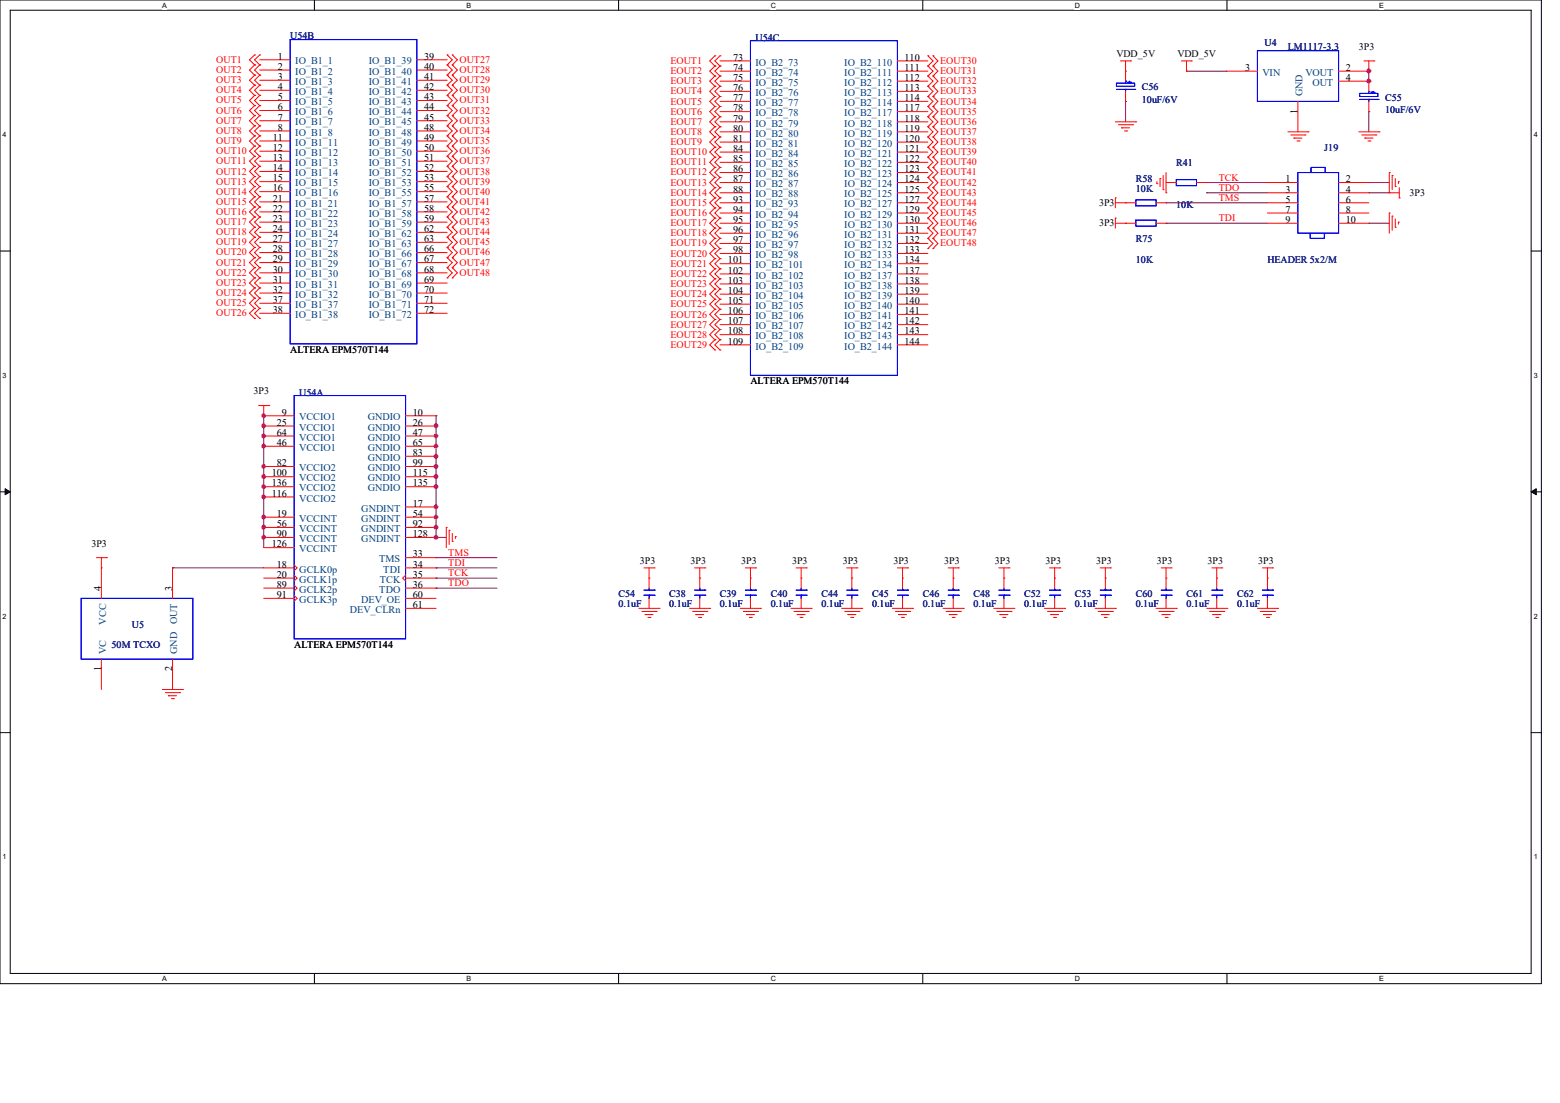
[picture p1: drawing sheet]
<svg xmlns="http://www.w3.org/2000/svg" width="297mm" height="210mm" viewBox="0 0 297 210" stroke-linecap="round" stroke-linejoin="round" font-family="sans-serif">
<path d="M0 0h293.5v187.3h-293.5zM1.9 1.9h289.6v183.4h-289.6z" fill="none" stroke="#000" stroke-width=".19"/>
<g fill="#fff">
<path d="M30.9 .2h.9v1.5h-.9z"/>
<path d="M30.9 185.5h.9v1.6h-.9z"/>
</g>
<path d="M59.9 0v1.9M59.9 185.3v2" fill="none" stroke="#000" stroke-width=".19"/>
<g fill="#fff">
<path d="M88.8 .2h.9v1.5h-.9z"/>
<path d="M88.8 185.5h.9v1.6h-.9z"/>
</g>
<path d="M117.8 0v1.9M117.8 185.3v2" fill="none" stroke="#000" stroke-width=".19"/>
<g fill="#fff">
<path d="M146.7 .2h1v1.5h-1z"/>
<path d="M146.7 185.5h1v1.6h-1z"/>
</g>
<path d="M175.7 0v1.9M175.7 185.3v2" fill="none" stroke="#000" stroke-width=".19"/>
<g fill="#fff">
<path d="M204.6 .2h1v1.5h-1z"/>
<path d="M204.6 185.5h1v1.6h-1z"/>
</g>
<path d="M233.6 0v1.9M233.6 185.3v2" fill="none" stroke="#000" stroke-width=".19"/>
<g fill="#fff">
<path d="M262.6 .2h.8v1.5h-.8z"/>
<path d="M262.6 185.5h.8v1.6h-.8z"/>
<path d="M.5 24.8h.8v1.6h-.8z"/>
<path d="M292 24.8h.8v1.6h-.8z"/>
<path d="M.5 70.7h.8v1.5h-.8z"/>
<path d="M292 70.7h.8v1.5h-.8z"/>
</g>
<path d="M0 47.8h1.9M291.5 47.8h2" fill="none" stroke="#000" stroke-width=".19"/>
<g fill="#fff">
<path d="M.5 116.5h.8v1.6h-.8z"/>
<path d="M292 116.5h.8v1.6h-.8z"/>
</g>
<path d="M0 93.6h1.9M291.5 93.6h2" fill="none" stroke="#000" stroke-width=".19"/>
<path d="M1 93l.9 .6-.9 .6zM291.5 93.6l1-.6v1.2z" fill="#000" stroke="#000" stroke-width=".19"/>
<g fill="#fff">
<path d="M.5 162.4h.8v1.5h-.8z"/>
<path d="M292 162.4h.8v1.5h-.8z"/>
</g>
<path d="M0 139.5h1.9M291.5 139.5h2" fill="none" stroke="#000" stroke-width=".19"/>
<g fill="none" stroke="#800040" stroke-width=".19">
<path d="M214.3 19.3h.1M214.3 19.3v3.9M225.9 13.5h.1M225.9 13.5h7.7M260.6 13.5h.1M260.6 13.5v2M222 38.6h.1M222 38.6h19.3M229.7 34.8h.1M229.7 36.7h.1M229.7 34.8h11.6M229.7 36.7h11.6"/>
<path d="M260.6 21.3h.1M260.6 36.7h.1M260.6 34.8h.1M260.6 21.3v3.8M260.6 34.8h3.9M260.6 36.7h3.9M222 42.5h.1M222 42.5h19.3M260.6 42.5h.1M260.6 42.5h3.9M50.2 79.2h.1M50.2 79.2v25.1"/>
<path d="M83 79.2h.1M83 79.2v23.1M50.2 94.6h.1M50.2 90.8h.1M50.2 83h.1M50.2 92.7h.1M50.2 81.1h.1M50.2 85h.1M50.2 98.5h.1M50.2 88.8h.1M83 88.8h.1M83 86.9h.1"/>
<path d="M83 85h.1M83 81.1h.1M83 96.5h.1M83 83h.1M83 90.8h.1M83 92.7h.1M83 98.5h.1M32.9 108.1h.1M32.9 108.1h17.3M50.2 102.3h.1M50.2 100.4h.1M83 100.4h.1"/>
<path d="M83 102.3h.1M83 106.2h.1M83 108.1h.1M83 110.1h.1M83 112h.1M83 108.1h11.6M83 102.3h2M83 106.2h11.6M83 110.1h11.6M83 112h11.6"/>
</g>
<g fill="#f0f" stroke="#f0f" stroke-width=".19">
<circle cx="260.6" cy="15.4" r=".37"/>
<circle cx="260.6" cy="13.5" r=".38"/>
<circle cx="83" cy="88.8" r=".36"/>
<circle cx="83" cy="86.9" r=".37"/>
<circle cx="83" cy="100.4" r=".37"/>
<circle cx="83" cy="84.9" r=".36"/>
<circle cx="83" cy="81.1" r=".37"/>
<circle cx="83" cy="96.5" r=".37"/>
<circle cx="83" cy="83" r=".36"/>
<circle cx="83" cy="90.7" r=".37"/>
<circle cx="83" cy="92.6" r=".36"/>
<circle cx="83" cy="98.4" r=".36"/>
<circle cx="50.2" cy="102.3" r=".36"/>
<circle cx="50.2" cy="94.6" r=".36"/>
<circle cx="50.2" cy="90.7" r=".37"/>
<circle cx="50.2" cy="100.4" r=".37"/>
<circle cx="50.2" cy="83" r=".36"/>
<circle cx="50.2" cy="92.6" r=".36"/>
<circle cx="50.2" cy="81.1" r=".37"/>
<circle cx="50.2" cy="84.9" r=".36"/>
<circle cx="50.2" cy="98.4" r=".36"/>
<circle cx="50.2" cy="79.1" r=".36"/>
<circle cx="50.2" cy="88.8" r=".36"/>
<circle cx="83" cy="102.3" r=".36"/>
</g>
<g fill="none" stroke="#f00" stroke-width=".19">
<path d="M48.5 12.4h.1M48.5 10.5h.1M48.5 14.3h.1M48.5 16.2h.1M48.5 18.2h.1M48.5 10.5l-1 .9 1 1M48.5 12.4l-1 .9 1 1M48.5 14.3l-1 1 1 .9M48.5 16.2l-1 1 1 1M48.5 18.2l-1 .9 1 1M49.4 12.4h.1M49.4 10.5h.1"/>
<path d="M49.4 14.3h.1M49.4 16.2h.1M49.4 18.2h.1M49.4 10.5l-.9 .9 .9 1M49.4 12.4l-.9 .9 .9 1M49.4 14.3l-.9 1 .9 .9M49.4 16.2l-.9 1 .9 1M49.4 18.2l-.9 .9 .9 1M49.4 11.4h5.8M49.4 13.3h5.8M49.4 15.3h5.8M49.4 17.2h5.8"/>
<path d="M49.4 19.1h5.8M79.4 11.4h5.7M79.4 13.3h5.7M79.4 15.3h5.7M79.4 17.2h5.7M79.4 19.1h5.7M85.1 16.2h.1M85.1 14.3h.1M85.1 18.2h.1M85.1 12.4h.1M85.1 10.5h.1M85.1 14.3l1 1-1 .9"/>
<path d="M85.1 16.2l1 1-1 1M85.1 18.2l1 .9-1 1M85.1 10.5l1 .9-1 1M85.1 12.4l1 .9-1 1M86.1 16.2h.1M86.1 14.3h.1M86.1 18.2h.1M86.1 12.4h.1M86.1 10.5h.1M86.1 14.3l1 1-1 .9M86.1 16.2l1 1-1 1M86.1 18.2l1 .9-1 1"/>
<path d="M86.1 12.4l1 .9-1 1M86.1 10.5l1 .9-1 1M136.1 12.6h.1M136.1 10.6h.1M136.1 14.5h.1M136.1 16.4h.1M136.1 18.4h.1M136.1 10.6l-1 1 1 1M136.1 12.6l-1 .9 1 1M136.1 14.5l-1 1 1 .9M136.1 16.4l-1 1 1 1M136.1 18.4l-1 .9 1 1"/>
<path d="M137.1 12.6h.1M137.1 10.6h.1M137.1 14.5h.1M137.1 16.4h.1M137.1 18.4h.1M137.1 11.6h5.8M137.1 10.6l-1 1 1 1M137.1 12.6l-1 .9 1 1M137.1 14.5l-1 1 1 .9M137.1 16.4l-1 1 1 1M137.1 18.4l-1 .9 1 1M137.1 13.5h5.8"/>
<path d="M137.1 15.5h5.8M137.1 19.3h5.8M137.1 17.4h5.8M170.9 11.6h5.8M170.9 13.5h5.8M170.9 15.5h5.8M170.9 19.3h5.8M170.9 17.4h5.8M176.7 12.6h.1M176.7 10.6h.1M176.7 14.5h.1M176.7 16.4h.1"/>
<path d="M176.7 18.4h.1M176.7 18.4l.9 .9-.9 1M176.7 10.6l.9 1-.9 1M176.7 12.6l.9 .9-.9 1M176.7 14.5l.9 1-.9 .9M176.7 16.4l.9 1-.9 1M177.6 12.6h.1M177.6 10.6h.1M177.6 14.5h.1M177.6 16.4h.1M177.6 18.4h.1M177.6 10.6l1 1-1 1"/>
<path d="M177.6 12.6l1 .9-1 1M177.6 14.5l1 1-1 .9M177.6 16.4l1 1-1 1M177.6 18.4l1 .9-1 1M213.3 11.6h2M214.3 13.5h.1M214.3 11.6v3.9M214.3 17.4v1.9M215.3 11.6h.1M224.9 11.6h1.9M225.9 13.5h.1M225.9 11.6v1.9"/>
<path d="M226.8 11.6h.1M233.6 13.5h5.8M247.1 19.3v5.8M254.8 15.5h5.8v1.9M254.8 13.5h5.8M259.7 11.6h1.9M260.6 13.5h.1M260.6 11.6v1.9M260.6 19.3v2M261.6 11.6h.1M48.5 27.8h.1M48.5 25.9h.1"/>
<path d="M48.5 39.4h.1M48.5 29.8h.1M48.5 31.7h.1M48.5 33.6h.1M48.5 20.1h.1M48.5 37.5h.1M48.5 22h.1M48.5 35.5h.1M48.5 24h.1M48.5 25.9l-1 .9 1 1M48.5 39.4l-1 .9 1 1M48.5 27.8l-1 1 1 1"/>
<path d="M48.5 29.8l-1 .9 1 1M48.5 31.7l-1 .9 1 1M48.5 37.5l-1 .9 1 1M48.5 20.1l-1 .9 1 1M48.5 35.5l-1 1 1 1M48.5 33.6l-1 1 1 .9M48.5 22l-1 1 1 1M48.5 24l-1 .9 1 1M49.4 27.8h.1M49.4 25.9h.1M49.4 39.4h.1M49.4 29.8h.1"/>
<path d="M49.4 31.7h.1M49.4 33.6h.1M49.4 20.1h.1M49.4 37.5h.1M49.4 22h.1M49.4 35.5h.1M49.4 24h.1M49.4 26.8h5.8M49.4 24.9h5.8M49.4 25.9l-.9 .9 .9 1M49.4 39.4l-.9 .9 .9 1M49.4 27.8l-.9 1 .9 1"/>
<path d="M49.4 29.8l-.9 .9 .9 1M49.4 31.7l-.9 .9 .9 1M49.4 37.5l-.9 .9 .9 1M49.4 20.1l-.9 .9 .9 1M49.4 35.5l-.9 1 .9 1M49.4 33.6l-.9 1 .9 .9M49.4 22l-.9 1 .9 1M49.4 24l-.9 .9 .9 1M49.4 28.8h5.8M49.4 30.7h5.8M49.4 32.6h5.8M49.4 34.6h5.8"/>
<path d="M49.4 36.5h5.8M49.4 38.4h5.8M49.4 21h5.8M49.4 23h5.8M79.4 26.8h5.7M79.4 24.9h5.7M79.4 28.8h5.7M79.4 30.7h5.7M79.4 32.6h5.7M79.4 34.6h5.7M79.4 36.5h5.7M79.4 38.4h5.7"/>
<path d="M79.4 21h5.7M79.4 23h5.7M85.1 20.1h.1M85.1 22h.1M85.1 24h.1M85.1 25.9h.1M85.1 27.8h.1M85.1 29.8h.1M85.1 31.7h.1M85.1 33.6h.1M85.1 35.5h.1M85.1 37.5h.1"/>
<path d="M85.1 39.4h.1M85.1 20.1l1 .9-1 1M85.1 22l1 1-1 1M85.1 24l1 .9-1 1M85.1 25.9l1 .9-1 1M85.1 27.8l1 1-1 1M85.1 29.8l1 .9-1 1M85.1 31.7l1 .9-1 1M85.1 33.6l1 1-1 .9M85.1 35.5l1 1-1 1M85.1 37.5l1 .9-1 1M85.1 39.4l1 .9-1 1"/>
<path d="M86.1 20.1h.1M86.1 22h.1M86.1 24h.1M86.1 25.9h.1M86.1 27.8h.1M86.1 29.8h.1M86.1 31.7h.1M86.1 33.6h.1M86.1 35.5h.1M86.1 37.5h.1M86.1 39.4h.1M86.1 20.1l1 .9-1 1"/>
<path d="M86.1 22l1 1-1 1M86.1 24l1 .9-1 1M86.1 25.9l1 .9-1 1M86.1 27.8l1 1-1 1M86.1 29.8l1 .9-1 1M86.1 31.7l1 .9-1 1M86.1 33.6l1 1-1 .9M86.1 35.5l1 1-1 1M86.1 37.5l1 .9-1 1M86.1 39.4l1 .9-1 1M136.1 20.3h.1M136.1 22.2h.1"/>
<path d="M136.1 24.1h.1M136.1 26.1h.1M136.1 28h.1M136.1 29.9h.1M136.1 31.9h.1M136.1 33.8h.1M136.1 35.7h.1M136.1 37.7h.1M136.1 39.6h.1M136.1 20.3l-1 1 1 .9M136.1 22.2l-1 1 1 .9M136.1 24.1l-1 1 1 1"/>
<path d="M136.1 26.1l-1 1 1 .9M136.1 28l-1 1 1 .9M136.1 29.9l-1 1 1 1M136.1 31.9l-1 1 1 .9M136.1 33.8l-1 1 1 .9M136.1 35.7l-1 1 1 1M136.1 37.7l-1 .9 1 1M136.1 39.6l-1 1 1 .9M137.1 20.3h.1M137.1 22.2h.1M137.1 24.1h.1M137.1 26.1h.1"/>
<path d="M137.1 28h.1M137.1 29.9h.1M137.1 31.9h.1M137.1 33.8h.1M137.1 35.7h.1M137.1 37.7h.1M137.1 39.6h.1M137.1 25.1h5.8M137.1 23.2h5.8M137.1 38.6h5.8M137.1 36.7h5.8M137.1 20.3l-1 1 1 .9"/>
<path d="M137.1 22.2l-1 1 1 .9M137.1 24.1l-1 1 1 1M137.1 26.1l-1 1 1 .9M137.1 28l-1 1 1 .9M137.1 29.9l-1 1 1 1M137.1 31.9l-1 1 1 .9M137.1 33.8l-1 1 1 .9M137.1 35.7l-1 1 1 1M137.1 37.7l-1 .9 1 1M137.1 39.6l-1 1 1 .9M137.1 34.8h5.8M137.1 32.9h5.8"/>
<path d="M137.1 30.9h5.8M137.1 29h5.8M137.1 27.1h5.8M137.1 21.3h5.8M170.9 25.1h5.8M170.9 23.2h5.8M170.9 38.6h5.8M170.9 36.7h5.8M170.9 34.8h5.8M170.9 32.9h5.8M170.9 30.9h5.8M170.9 29h5.8"/>
<path d="M170.9 27.1h5.8M170.9 21.3h5.8M176.7 20.3h.1M176.7 22.2h.1M176.7 24.1h.1M176.7 26.1h.1M176.7 28h.1M176.7 29.9h.1M176.7 31.9h.1M176.7 33.8h.1M176.7 35.7h.1M176.7 37.7h.1"/>
<path d="M176.7 39.6h.1M176.7 20.3l.9 1-.9 .9M176.7 22.2l.9 1-.9 .9M176.7 24.1l.9 1-.9 1M176.7 26.1l.9 1-.9 .9M176.7 28l.9 1-.9 .9M176.7 29.9l.9 1-.9 1M176.7 31.9l.9 1-.9 .9M176.7 33.8l.9 1-.9 .9M176.7 35.7l.9 1-.9 1M176.7 37.7l.9 .9-.9 1M176.7 39.6l.9 1-.9 .9"/>
<path d="M177.6 20.3h.1M177.6 22.2h.1M177.6 24.1h.1M177.6 26.1h.1M177.6 28h.1M177.6 29.9h.1M177.6 31.9h.1M177.6 33.8h.1M177.6 35.7h.1M177.6 37.7h.1M177.6 39.6h.1M177.6 22.2l1 1-1 .9"/>
<path d="M177.6 20.3l1 1-1 .9M177.6 24.1l1 1-1 1M177.6 26.1l1 1-1 .9M177.6 28l1 1-1 .9M177.6 29.9l1 1-1 1M177.6 31.9l1 1-1 .9M177.6 33.8l1 1-1 .9M177.6 35.7l1 1-1 1M177.6 37.7l1 .9-1 1M177.6 39.6l1 1-1 .9M212.3 37.7h.1M212.3 23.2h3.9"/>
<path d="M212.3 38.6h3.9M212.3 37.7v1.9M212.9 23.7h2.7M213.5 24.3h.1M213.5 24.3h1.6M214.1 24.9h.4M214.3 38.6h.1M214.5 24.9h.1M215.6 23.7h.1M216.2 23.2h.1M220.1 38.6h1.9M220.3 35h.1"/>
<path d="M220.3 34.6v.4M220.9 34h.1M220.9 34v1.5M221.4 36.1h.1M221.4 33.4v2.7M222 36.7h.1M222 32.9v3.8M222 34.8h1.9M227.8 34.8h1.9M241.3 38.6h5.8M241.3 36.7h5.8M241.3 34.8h5.8"/>
<path d="M245.2 25.1h3.8M245.7 25.7h2.8M246.3 26.3h.1M246.3 26.3h1.6M246.9 26.8h.4M247.3 26.8h.1M248.5 25.7h.1M249 25.1h.1M254.8 38.6h5.8M254.8 36.7h5.8M254.8 34.8h5.8M258.7 25.1h3.9"/>
<path d="M259.2 25.7h2.8M259.8 26.3h.1M259.8 26.3h1.6M260.4 26.8h.4M260.8 26.8h.1M262 25.7h.1M262.6 25.1h.1M264.5 36.7h.1M264.5 32.9h.1M264.5 36.7h1.9M264.5 32.9v3.8M265 33.4h.1"/>
<path d="M265 33.4v2.7M265.6 35.5h.1M265.6 34v1.5M266.2 34.6h.1M266.2 34.6v.4M266.4 37.7h.1M266.4 35.7v2M48.5 41.3h.1M48.5 43.3h.1M48.5 45.2h.1M48.5 47.1h.1M48.5 49.1h.1"/>
<path d="M48.5 51h.1M48.5 52.9h.1M48.5 54.8h.1M48.5 56.8h.1M48.5 58.7h.1M48.5 54.8l-1 1 1 1M48.5 41.3l-1 1 1 1M48.5 43.3l-1 .9 1 1M48.5 45.2l-1 .9 1 1M48.5 47.1l-1 1 1 1M48.5 49.1l-1 .9 1 1M48.5 51l-1 .9 1 1"/>
<path d="M48.5 52.9l-1 1 1 .9M48.5 56.8l-1 .9 1 1M48.5 58.7l-1 .9 1 1M49.4 41.3h.1M49.4 43.3h.1M49.4 45.2h.1M49.4 47.1h.1M49.4 49.1h.1M49.4 51h.1M49.4 52.9h.1M49.4 54.8h.1M49.4 56.8h.1"/>
<path d="M49.4 58.7h.1M49.4 54.8l-.9 1 .9 1M49.4 56.8l-.9 .9 .9 1M49.4 41.3l-.9 1 .9 1M49.4 43.3l-.9 .9 .9 1M49.4 45.2l-.9 .9 .9 1M49.4 47.1l-.9 1 .9 1M49.4 49.1l-.9 .9 .9 1M49.4 51l-.9 .9 .9 1M49.4 52.9l-.9 1 .9 .9M49.4 58.7l-.9 .9 .9 1M49.4 40.3h5.8"/>
<path d="M49.4 42.3h5.8M49.4 44.2h5.8M49.4 46.1h5.8M49.4 48.1h5.8M49.4 50h5.8M49.4 51.9h5.8M49.4 53.9h5.8M49.4 55.8h5.8M49.4 57.7h5.8M49.4 59.6h5.8M79.4 40.3h5.7M79.4 42.3h5.7"/>
<path d="M79.4 44.2h5.7M79.4 46.1h5.7M79.4 48.1h5.7M79.4 50h5.7M79.4 51.9h5.7M79.4 53.9h5.7M79.4 55.8h5.7M79.4 57.7h5.7M79.4 59.6h5.7M85.1 41.3h.1M85.1 43.3h.1M85.1 45.2h.1"/>
<path d="M85.1 47.1h.1M85.1 49.1h.1M85.1 51h.1M85.1 52.9h.1M85.1 41.3l1 1-1 1M85.1 43.3l1 .9-1 1M85.1 45.2l1 .9-1 1M85.1 47.1l1 1-1 1M85.1 49.1l1 .9-1 1M85.1 51l1 .9-1 1M86.1 41.3h.1M86.1 43.3h.1"/>
<path d="M86.1 45.2h.1M86.1 47.1h.1M86.1 49.1h.1M86.1 51h.1M86.1 52.9h.1M86.1 41.3l1 1-1 1M86.1 43.3l1 .9-1 1M86.1 45.2l1 .9-1 1M86.1 47.1l1 1-1 1M86.1 49.1l1 .9-1 1M86.1 51l1 .9-1 1M136.1 41.5h.1"/>
<path d="M136.1 43.4h.1M136.1 45.4h.1M136.1 47.3h.1M136.1 49.2h.1M136.1 51.2h.1M136.1 53.1h.1M136.1 55h.1M136.1 57h.1M136.1 58.9h.1M136.1 41.5l-1 1 1 .9M136.1 43.4l-1 1 1 1M136.1 45.4l-1 1 1 .9"/>
<path d="M136.1 47.3l-1 1 1 .9M136.1 49.2l-1 1 1 1M136.1 51.2l-1 1 1 .9M136.1 53.1l-1 1 1 .9M136.1 55l-1 1 1 1M136.1 57l-1 .9 1 1M136.1 58.9l-1 1 1 .9M137.1 41.5h.1M137.1 43.4h.1M137.1 45.4h.1M137.1 47.3h.1M137.1 49.2h.1"/>
<path d="M137.1 51.2h.1M137.1 53.1h.1M137.1 55h.1M137.1 57h.1M137.1 58.9h.1M137.1 42.5h5.8M137.1 41.5l-1 1 1 .9M137.1 43.4l-1 1 1 1M137.1 45.4l-1 1 1 .9M137.1 47.3l-1 1 1 .9M137.1 49.2l-1 1 1 1M137.1 51.2l-1 1 1 .9"/>
<path d="M137.1 53.1l-1 1 1 .9M137.1 55l-1 1 1 1M137.1 57l-1 .9 1 1M137.1 58.9l-1 1 1 .9M137.1 48.3h5.8M137.1 46.4h5.8M137.1 44.4h5.8M137.1 40.6h5.8M137.1 59.9h5.8M137.1 57.9h5.8M137.1 56h5.8M137.1 54.1h5.8"/>
<path d="M137.1 52.2h5.8M137.1 50.2h5.8M170.9 42.5h5.8M170.9 48.3h5.8M170.9 46.4h5.8M170.9 44.4h5.8M170.9 40.6h5.8M170.9 59.9h5.8M170.9 57.9h5.8M170.9 56h5.8M170.9 54.1h5.8M170.9 52.2h5.8"/>
<path d="M170.9 50.2h5.8M176.7 41.5h.1M176.7 43.4h.1M176.7 45.4h.1M176.7 47.3h.1M176.7 41.5l.9 1-.9 .9M176.7 43.4l.9 1-.9 1M176.7 45.4l.9 1-.9 .9M177.6 41.5h.1M177.6 43.4h.1M177.6 45.4h.1M177.6 47.3h.1"/>
<path d="M177.6 41.5l1 1-1 .9M177.6 43.4l1 1-1 1M177.6 45.4l1 1-1 .9M212.3 41.5h.1M212.3 41.5v1.9M212.3 42.5h3.9M214.3 42.5h.1M220.1 42.5h1.9M241.3 42.5h5.8M241.3 40.6h5.8M254.8 42.5h5.8M254.8 40.6h5.8"/>
<path d="M264.5 40.6h.1M264.5 40.6v3.8M265 41.1h.1M265 41.1v2.8M265.6 43.3h.1M265.6 41.7v1.6M266.2 42.3h.1M266.2 42.3v.4M48.5 60.6h.1M49.2 77.2h2M49.4 60.6h.1M50.2 79.2h.1"/>
<path d="M50.2 77.2v2M50.2 79.2h5.8M51.2 77.2h.1M77.2 79.2h5.8M136.1 60.8h.1M136.1 62.7h.1M136.1 64.7h.1M136.1 66.6h.1M136.1 60.8l-1 1 1 .9M136.1 62.7l-1 1 1 1M136.1 64.7l-1 1 1 .9M137.1 60.8h.1"/>
<path d="M137.1 62.7h.1M137.1 64.7h.1M137.1 66.6h.1M137.1 60.8l-1 1 1 .9M137.1 62.7l-1 1 1 1M137.1 64.7l-1 1 1 .9M137.1 65.7h5.8M137.1 63.7h5.8M137.1 61.8h5.8M170.9 65.7h5.8M170.9 63.7h5.8M170.9 61.8h5.8"/>
<path d="M50.2 81.1h5.8M50.2 83h5.8M50.2 85h5.8M50.2 98.5h5.8M50.2 92.7h5.8M50.2 88.8h5.8M50.2 90.8h5.8M50.2 94.6h5.8M77.2 81.1h5.8M77.2 83h5.8M77.2 85h5.8M77.2 96.5h5.8"/>
<path d="M77.2 98.5h5.8M77.2 92.7h5.8M77.2 86.9h5.8M77.2 88.8h5.8M77.2 90.8h5.8M18.4 106.2h1.9M19.3 108.1h.1M19.3 106.2v7.7M20.3 106.2h.1M32.9 108.1v5.8M50.2 108.1h5.8M50.2 113.9h5.8"/>
<path d="M50.2 110.1h5.8M50.2 112h5.8M50.2 102.3h5.8M50.2 100.4h5.8M50.2 104.3h5.8M56 107.6l.6 .5-.6 .6M56 109.5l.6 .6-.6 .5M56 113.4l.6 .5-.6 .6M56 111.4l.6 .6-.6 .5M77.2 106.2h5.8M77.2 108.1h5.8M77.2 115.8h5.8"/>
<path d="M77.2 113.9h5.8M77.2 110.1h5.8M77.2 112h5.8M77.2 102.3h5.8M77.2 100.4h5.8M77.2 109.5l-.5 .6 .5 .5M85 100.4h.1M85 100.4v3.9M85.5 101h.1M85.5 101v2.7M86.1 103.1h.1M86.1 101.6v1.5"/>
<path d="M86.7 102.2h.1M86.7 102.2v.3M121.6 115.8h3.9M122.2 116.4h2.7M122.6 108.1h1.9M122.8 117h.1M122.8 117h1.5M123.4 117.6h.3M123.6 110.1h.1M123.6 108.1v3.9M123.6 113.9v1.9M123.7 117.6h.1"/>
<path d="M124.5 108.1h.1M124.9 116.4h.1M125.5 115.8h.1M131.3 115.8h3.8M131.9 116.4h2.7M132.2 108.1h2M132.5 117h.1M132.5 117h1.5M133 117.6h.4M133.2 110.1h.1M133.2 108.1v3.9M133.2 113.9v1.9"/>
<path d="M133.4 117.6h.1M134.2 108.1h.1M134.6 116.4h.1M135.1 115.8h.1M140.9 115.8h3.9M141.5 116.4h2.7M141.9 108.1h1.9M142.1 117h.1M142.1 117h1.5M142.7 117.6h.3M142.9 110.1h.1M142.9 108.1v3.9"/>
<path d="M142.9 113.9v1.9M143 117.6h.1M143.8 108.1h.1M144.2 116.4h.1M144.8 115.8h.1M150.6 115.8h3.8M151.2 116.4h2.7M151.6 108.1h1.9M151.8 117h.1M151.8 117h1.5M152.3 117.6h.4M152.5 110.1h.1"/>
<path d="M152.5 108.1v3.9M152.5 113.9v1.9M152.7 117.6h.1M153.5 108.1h.1M153.9 116.4h.1M154.4 115.8h.1M160.2 115.8h3.9M160.8 116.4h2.7M161.2 108.1h2M161.4 117h.1M161.4 117h1.5M162 117.6h.3"/>
<path d="M162.2 110.1h.1M162.2 108.1v3.9M162.2 113.9v1.9M162.3 117.6h.1M163.2 108.1h.1M163.5 116.4h.1M164.1 115.8h.1M169.9 115.8h3.8M170.5 116.4h2.7M170.9 108.1h1.9M171.1 117h.1M171.1 117h1.5"/>
<path d="M171.6 117.6h.4M171.8 110.1h.1M171.8 108.1v3.9M171.8 113.9v1.9M172 117.6h.1M172.8 108.1h.1M173.2 116.4h.1M173.7 115.8h.1M179.5 115.8h3.9M180.1 116.4h2.7M180.5 108.1h2M180.7 117h.1"/>
<path d="M180.7 117h1.5M181.3 117.6h.4M181.5 110.1h.1M181.5 108.1v3.9M181.5 113.9v1.9M181.7 117.6h.1M182.5 108.1h.1M182.8 116.4h.1M183.4 115.8h.1M189.2 115.8h3.8M189.8 116.4h2.7M190.2 108.1h1.9"/>
<path d="M190.4 117h.1M190.4 117h1.5M190.9 117.6h.4M191.1 110.1h.1M191.1 108.1v3.9M191.1 113.9v1.9M191.3 117.6h.1M192.1 108.1h.1M192.5 116.4h.1M193 115.8h.1M198.8 115.8h3.9M199.4 116.4h2.7"/>
<path d="M199.8 108.1h2M200 117h.1M200 117h1.5M200.6 117.6h.4M200.8 110.1h.1M200.8 108.1v3.9M200.8 113.9v1.9M201 117.6h.1M201.8 108.1h.1M202.1 116.4h.1M202.7 115.8h.1M208.5 115.8h3.8"/>
<path d="M209.1 116.4h2.7M209.5 108.1h1.9M209.7 117h.1M209.7 117h1.5M210.2 117.6h.4M210.4 110.1h.1M210.4 108.1v3.9M210.4 113.9v1.9M210.6 117.6h.1M211.4 108.1h.1M211.8 116.4h.1M212.3 115.8h.1"/>
<path d="M220.1 115.8h3.8M220.6 116.4h2.8M221.1 108.1h1.9M221.2 117h.1M221.2 117h1.6M221.8 117.6h.4M222 110.1h.1M222 108.1v3.9M222 113.9v1.9M222.2 117.6h.1M223 108.1h.1M223.4 116.4h.1"/>
<path d="M223.9 115.8h.1M229.7 115.8h3.9M230.3 116.4h2.7M230.7 108.1h1.9M230.9 117h.1M230.9 117h1.6M231.5 117.6h.4M231.6 110.1h.1M231.6 108.1v3.9M231.6 113.9v1.9M231.9 117.6h.1M232.6 108.1h.1"/>
<path d="M233 116.4h.1M233.6 115.8h.1M239.4 115.8h3.8M239.9 116.4h2.8M240.4 108.1h1.9M240.5 117h.1M240.5 117h1.6M241.1 117.6h.4M241.3 110.1h.1M241.3 108.1v3.9M241.3 113.9v1.9M241.5 117.6h.1"/>
<path d="M242.3 108.1h.1M242.7 116.4h.1M243.2 115.8h.1M19.3 125.5v5.8M30.9 131.3h3.9M31.5 131.9h2.7M32 132.5h.1M32 132.5h1.6M32.6 133h.4M32.9 125.5v5.8M33 133h.1M34.2 131.9h.1"/>
<path d="M34.8 131.3h.1"/>
</g>
<g fill="none" stroke="#00f" stroke-width=".19">
<path d="M55.2 7.5h24.2v57.9h-24.2zM142.9 7.7h28v63.8h-28zM212.6 15.8h3.4v.6h-3.4zM212.6 17h3.4M214.3 15.5h.1M214.3 17h.1M214.3 15.5v.3M214.3 17v.4M214.7 15.7h.1M214.9 15.7h.4M215.1 15.8h.1M215.1 15.5v.3"/>
<path d="M215.3 15.7h.1M216 17h.1M239.4 9.7h15.4v9.6h-15.4zM258.9 17.8h3.4v.6h-3.4zM258.9 18.9h3.4M260.6 17.4h.1M260.6 18.9h.1M260.6 17.4v.4M260.6 18.9v.4M261 17.6h.1M261.2 17.6h.4M261.4 17.8h.1"/>
<path d="M261.4 17.4v.4M261.6 17.6h.1M262.3 18.9h.1M216.2 38.1h3.9v1.1h-3.9zM223.9 34.2h3.9v1.1h-3.9zM247.1 32.9h7.7v11.5h-7.7zM249.6 32.9v-1h2.7v1M216.2 41.9h3.9v1.2h-3.9zM249.4 44.4v1h2.7v-1M56 75.3h21.2v46.3h-21.2zM15.5 113.9h21.2v11.6h-21.2zM122.6 113.3h1.9"/>
<path d="M122.6 112.4h1.9M123.6 112.4h.1M123.6 113.3h.1M123.6 112v.4M123.6 113.3v.6M124.5 113.3h.1M124.5 112.4h.1M132.2 113.3h2M132.2 112.4h2M133.2 112.4h.1M133.2 113.3h.1M133.2 112v.4"/>
<path d="M133.2 113.3v.6M134.2 113.3h.1M134.2 112.4h.1M141.9 113.3h1.9M141.9 112.4h1.9M142.9 112.4h.1M142.9 113.3h.1M142.9 112v.4M142.9 113.3v.6M143.8 113.3h.1M143.8 112.4h.1M151.6 113.3h1.9"/>
<path d="M151.6 112.4h1.9M152.5 112.4h.1M152.5 113.3h.1M152.5 112v.4M152.5 113.3v.6M153.5 113.3h.1M153.5 112.4h.1M161.2 113.3h2M161.2 112.4h2M162.2 112.4h.1M162.2 113.3h.1M162.2 112v.4"/>
<path d="M162.2 113.3v.6M163.2 113.3h.1M163.2 112.4h.1M170.9 113.3h1.9M170.9 112.4h1.9M171.8 112.4h.1M171.8 113.3h.1M171.8 112v.4M171.8 113.3v.6M172.8 113.3h.1M172.8 112.4h.1M180.5 113.3h2"/>
<path d="M180.5 112.4h2M181.5 112.4h.1M181.5 113.3h.1M181.5 112v.4M181.5 113.3v.6M182.5 113.3h.1M182.5 112.4h.1M190.2 113.3h1.9M190.2 112.4h1.9M191.1 112.4h.1M191.1 113.3h.1M191.1 112v.4"/>
<path d="M191.1 113.3v.6M192.1 113.3h.1M192.1 112.4h.1M199.8 113.3h2M199.8 112.4h2M200.8 112.4h.1M200.8 113.3h.1M200.8 112v.4M200.8 113.3v.6M201.8 113.3h.1M201.8 112.4h.1M209.5 113.3h1.9"/>
<path d="M209.5 112.4h1.9M210.4 112.4h.1M210.4 113.3h.1M210.4 112v.4M210.4 113.3v.6M211.4 113.3h.1M211.4 112.4h.1M221.1 113.3h1.9M221.1 112.4h1.9M222 112.4h.1M222 113.3h.1M222 112v.4"/>
<path d="M222 113.3v.6M223 113.3h.1M223 112.4h.1M230.7 113.3h1.9M230.7 112.4h1.9M231.6 112.4h.1M231.6 113.3h.1M231.6 112v.4M231.6 113.3v.6M232.6 113.3h.1M232.6 112.4h.1M240.4 113.3h1.9"/>
<path d="M240.4 112.4h1.9M241.3 112.4h.1M241.3 113.3h.1M241.3 112v.4M241.3 113.3v.6M242.3 113.3h.1M242.3 112.4h.1"/>
</g>
<g font-size="1.9" fill="#f00">
<text x="41.1" y="12">OUT1</text>
<text x="87.5" y="12">OUT27</text>
<text x="41.1" y="13.9">OUT2</text>
<text x="41.1" y="15.8">OUT3</text>
<text x="41.1" y="17.8">OUT4</text>
<text x="87.5" y="15.8">OUT29</text>
<text x="87.5" y="17.8">OUT30</text>
<text x="87.5" y="13.9">OUT28</text>
<text x="127.6" y="12.2">EOUT1</text>
<text x="127.6" y="14.1">EOUT2</text>
<text x="127.6" y="16">EOUT3</text>
<text x="127.6" y="17.9">EOUT4</text>
<text x="179" y="12.2">EOUT30</text>
<text x="179" y="14.1">EOUT31</text>
<text x="179" y="16">EOUT32</text>
<text x="179" y="17.9">EOUT33</text>
<text x="41.1" y="19.7">OUT5</text>
<text x="41.1" y="21.6">OUT6</text>
<text x="41.1" y="23.6">OUT7</text>
<text x="87.5" y="19.7">OUT31</text>
<text x="87.5" y="21.6">OUT32</text>
<text x="87.5" y="23.6">OUT33</text>
<text x="127.6" y="19.9">EOUT5</text>
<text x="127.6" y="21.8">EOUT6</text>
<text x="127.6" y="23.7">EOUT7</text>
<text x="179" y="19.9">EOUT34</text>
<text x="179" y="21.8">EOUT35</text>
<text x="179" y="23.7">EOUT36</text>
<text x="41.1" y="27.4">OUT9</text>
<text x="41.1" y="29.3">OUT10</text>
<text x="41.1" y="25.5">OUT8</text>
<text x="87.5" y="25.5">OUT34</text>
<text x="87.5" y="27.4">OUT35</text>
<text x="87.5" y="29.3">OUT36</text>
<text x="127.6" y="25.7">EOUT8</text>
<text x="127.6" y="27.6">EOUT9</text>
<text x="127.6" y="29.5">EOUT10</text>
<text x="179" y="25.7">EOUT37</text>
<text x="179" y="27.6">EOUT38</text>
<text x="179" y="29.5">EOUT39</text>
<text x="41.1" y="31.3">OUT11</text>
<text x="41.1" y="33.2">OUT12</text>
<text x="41.1" y="35.1">OUT13</text>
<text x="87.5" y="31.3">OUT37</text>
<text x="87.5" y="33.2">OUT38</text>
<text x="87.5" y="35.1">OUT39</text>
<text x="127.6" y="31.5">EOUT11</text>
<text x="127.6" y="33.4">EOUT12</text>
<text x="127.6" y="35.3">EOUT13</text>
<text x="179" y="31.5">EOUT40</text>
<text x="179" y="33.4">EOUT41</text>
<text x="179" y="35.3">EOUT42</text>
<text x="232" y="34.4">TCK</text>
<text x="41.1" y="40.9">OUT16</text>
<text x="41.1" y="39">OUT15</text>
<text x="41.1" y="37.1">OUT14</text>
<text x="87.5" y="37.1">OUT40</text>
<text x="87.5" y="39">OUT41</text>
<text x="87.5" y="40.9">OUT42</text>
<text x="127.6" y="37.3">EOUT14</text>
<text x="127.6" y="39.2">EOUT15</text>
<text x="127.6" y="41.1">EOUT16</text>
<text x="179" y="37.3">EOUT43</text>
<text x="179" y="39.2">EOUT44</text>
<text x="179" y="41.1">EOUT45</text>
<text x="232" y="38.2">TMS</text>
<text x="232" y="36.3">TDO</text>
<text x="41.1" y="42.9">OUT17</text>
<text x="41.1" y="44.8">OUT18</text>
<text x="41.1" y="46.7">OUT19</text>
<text x="87.5" y="42.9">OUT43</text>
<text x="87.5" y="44.8">OUT44</text>
<text x="87.5" y="46.7">OUT45</text>
<text x="127.6" y="43.1">EOUT17</text>
<text x="127.6" y="45">EOUT18</text>
<text x="127.6" y="46.9">EOUT19</text>
<text x="179" y="43.1">EOUT46</text>
<text x="179" y="45">EOUT47</text>
<text x="179" y="46.9">EOUT48</text>
<text x="232" y="42.1">TDI</text>
<text x="41.1" y="48.6">OUT20</text>
<text x="41.1" y="50.6">OUT21</text>
<text x="41.1" y="52.5">OUT22</text>
<text x="87.5" y="48.6">OUT46</text>
<text x="87.5" y="50.6">OUT47</text>
<text x="87.5" y="52.5">OUT48</text>
<text x="127.6" y="48.9">EOUT20</text>
<text x="127.6" y="50.8">EOUT21</text>
<text x="127.6" y="52.7">EOUT22</text>
<text x="41.1" y="54.4">OUT23</text>
<text x="41.1" y="56.4">OUT24</text>
<text x="41.1" y="58.3">OUT25</text>
<text x="127.6" y="54.7">EOUT23</text>
<text x="127.6" y="56.6">EOUT24</text>
<text x="127.6" y="58.5">EOUT25</text>
<text x="41.1" y="60.2">OUT26</text>
<text x="127.6" y="60.5">EOUT26</text>
<text x="127.6" y="62.4">EOUT27</text>
<text x="127.6" y="64.3">EOUT28</text>
<text x="127.6" y="66.2">EOUT29</text>
<text x="85.3" y="105.8">TMS</text>
<text x="85.3" y="107.7">TDI</text>
<text x="85.3" y="109.7">TCK</text>
<text x="85.3" y="111.6">TDO</text>
</g>
<g font-size="1.9">
<text x="52.9" y="11.3">1</text>
<text x="80.7" y="11.3">39</text>
<text x="139.6" y="11.6">73</text>
<text x="172.2" y="11.6">110</text>
<text x="212.6" y="10.8">VDD_5V</text>
<text x="224.1" y="10.8">VDD_5V</text>
<text x="258.7" y="9.5">3P3</text>
<text x="52.9" y="13.3">2</text>
<text x="52.9" y="15.2">3</text>
<text x="52.9" y="17.1">4</text>
<text x="80.7" y="13.3">40</text>
<text x="80.7" y="15.2">41</text>
<text x="80.7" y="17.1">42</text>
<text x="139.6" y="17.4">76</text>
<text x="139.6" y="15.4">75</text>
<text x="139.6" y="13.5">74</text>
<text x="172.2" y="17.4">113</text>
<text x="172.2" y="15.4">112</text>
<text x="172.2" y="13.5">111</text>
<text x="237.1" y="13.5">3</text>
<text x="256.2" y="13.5">2</text>
<text x="256.2" y="15.4">4</text>
<text x="52.9" y="19.1">5</text>
<text x="52.9" y="21">6</text>
<text x="52.9" y="22.9">7</text>
<text x="80.7" y="19.1">43</text>
<text x="80.7" y="21">44</text>
<text x="80.7" y="22.9">45</text>
<text x="139.6" y="23.2">79</text>
<text x="139.6" y="21.2">78</text>
<text x="139.6" y="19.3">77</text>
<text x="172.2" y="23.2">118</text>
<text x="172.2" y="21.2">117</text>
<text x="172.2" y="19.3">114</text>
<text x="247.1" y="21.6" transform="rotate(-90 247.1 21.6)">1</text>
<text x="51.9" y="26.8">11</text>
<text x="51.9" y="28.7">12</text>
<text x="52.9" y="24.9">8</text>
<text x="80.7" y="24.9">48</text>
<text x="80.7" y="26.8">49</text>
<text x="80.7" y="28.7">50</text>
<text x="139.6" y="28.9">84</text>
<text x="139.6" y="27">81</text>
<text x="139.6" y="25.1">80</text>
<text x="172.2" y="28.9">121</text>
<text x="172.2" y="27">120</text>
<text x="172.2" y="25.1">119</text>
<text x="51.9" y="30.6">13</text>
<text x="51.9" y="32.6">14</text>
<text x="51.9" y="34.5">15</text>
<text x="80.7" y="30.6">51</text>
<text x="80.7" y="32.6">52</text>
<text x="80.7" y="34.5">53</text>
<text x="139.6" y="34.7">87</text>
<text x="139.6" y="32.8">86</text>
<text x="139.6" y="30.9">85</text>
<text x="172.2" y="34.7">124</text>
<text x="172.2" y="32.8">123</text>
<text x="172.2" y="30.9">122</text>
<text x="244.8" y="34.7">1</text>
<text x="256.2" y="34.7">2</text>
<text x="51.9" y="36.4">16</text>
<text x="51.9" y="38.4">21</text>
<text x="51.9" y="40.3">22</text>
<text x="80.7" y="36.4">55</text>
<text x="80.7" y="38.4">57</text>
<text x="80.7" y="40.3">58</text>
<text x="139.6" y="40.5">94</text>
<text x="139.6" y="38.6">93</text>
<text x="139.6" y="36.7">88</text>
<text x="172.2" y="40.5">129</text>
<text x="172.2" y="38.6">127</text>
<text x="172.2" y="36.7">125</text>
<text x="209.2" y="39.2">3P3</text>
<text x="244.8" y="36.7">3</text>
<text x="244.8" y="38.6">5</text>
<text x="244.8" y="40.5">7</text>
<text x="256.2" y="36.7">4</text>
<text x="256.2" y="38.6">6</text>
<text x="256.2" y="40.5">8</text>
<text x="268.3" y="37.3">3P3</text>
<text x="51.9" y="42.2">23</text>
<text x="51.9" y="44.2">24</text>
<text x="51.9" y="46.1">27</text>
<text x="80.7" y="42.2">59</text>
<text x="80.7" y="44.2">62</text>
<text x="80.7" y="46.1">63</text>
<text x="139.6" y="46.3">97</text>
<text x="139.6" y="44.4">96</text>
<text x="139.6" y="42.5">95</text>
<text x="172.2" y="46.3">132</text>
<text x="172.2" y="44.4">131</text>
<text x="172.2" y="42.5">130</text>
<text x="209.2" y="43.1">3P3</text>
<text x="244.8" y="42.5">9</text>
<text x="256.2" y="42.5">10</text>
<text x="51.9" y="48">28</text>
<text x="51.9" y="50">29</text>
<text x="51.9" y="51.9">30</text>
<text x="51.9" y="53.8">31</text>
<text x="80.7" y="48">66</text>
<text x="80.7" y="50">67</text>
<text x="80.7" y="51.9">68</text>
<text x="80.7" y="53.8">69</text>
<text x="138.6" y="52.1">102</text>
<text x="138.6" y="50.2">101</text>
<text x="139.6" y="48.2">98</text>
<text x="172.2" y="52.1">137</text>
<text x="172.2" y="50.2">134</text>
<text x="172.2" y="48.2">133</text>
<text x="51.9" y="55.8">32</text>
<text x="51.9" y="57.7">37</text>
<text x="51.9" y="59.6">38</text>
<text x="80.7" y="55.8">70</text>
<text x="80.7" y="57.7">71</text>
<text x="80.7" y="59.6">72</text>
<text x="138.6" y="59.8">106</text>
<text x="138.6" y="57.9">105</text>
<text x="138.6" y="56">104</text>
<text x="138.6" y="54">103</text>
<text x="172.2" y="59.8">141</text>
<text x="172.2" y="57.9">140</text>
<text x="172.2" y="56">139</text>
<text x="172.2" y="54">138</text>
<text x="138.6" y="65.6">109</text>
<text x="138.6" y="63.7">108</text>
<text x="138.6" y="61.8">107</text>
<text x="172.2" y="65.6">144</text>
<text x="172.2" y="63.7">143</text>
<text x="172.2" y="61.8">142</text>
<text x="55.2" y="67.2">ALTERA EPM570T144</text>
<text x="48.3" y="75.1">3P3</text>
<text x="142.9" y="73.2">ALTERA EPM570T144</text>
<text x="52.7" y="81.1">25</text>
<text x="52.7" y="83">64</text>
<text x="53.7" y="79.1">9</text>
<text x="78.6" y="83">47</text>
<text x="78.6" y="79.1">10</text>
<text x="78.6" y="81.1">26</text>
<text x="52.7" y="84.9">46</text>
<text x="52.7" y="88.8">82</text>
<text x="78.6" y="86.8">83</text>
<text x="78.6" y="84.9">65</text>
<text x="78.6" y="88.8">99</text>
<text x="51.7" y="94.6">116</text>
<text x="51.7" y="92.6">136</text>
<text x="51.7" y="90.7">100</text>
<text x="78.6" y="92.6">135</text>
<text x="78.6" y="90.7">115</text>
<text x="52.7" y="98.4">19</text>
<text x="52.7" y="100.4">56</text>
<text x="78.6" y="96.5">17</text>
<text x="78.6" y="98.4">54</text>
<text x="78.6" y="100.4">92</text>
<text x="17.4" y="104.1">3P3</text>
<text x="51.7" y="104.2">126</text>
<text x="52.7" y="102.3">90</text>
<text x="78.6" y="102.3">128</text>
<text x="78.6" y="106.1">33</text>
<text x="121.8" y="107.4">3P3</text>
<text x="131.5" y="107.4">3P3</text>
<text x="141.1" y="107.4">3P3</text>
<text x="150.8" y="107.4">3P3</text>
<text x="160.4" y="107.4">3P3</text>
<text x="170.1" y="107.4">3P3</text>
<text x="179.7" y="107.4">3P3</text>
<text x="189.4" y="107.4">3P3</text>
<text x="199" y="107.4">3P3</text>
<text x="208.7" y="107.4">3P3</text>
<text x="220.3" y="107.4">3P3</text>
<text x="229.9" y="107.4">3P3</text>
<text x="239.6" y="107.4">3P3</text>
<text x="19.3" y="112.6" transform="rotate(-90 19.3 112.6)">4</text>
<text x="32.8" y="112.6" transform="rotate(-90 32.8 112.6)">3</text>
<text x="52.7" y="108.1">18</text>
<text x="52.7" y="110">20</text>
<text x="52.7" y="113.9">91</text>
<text x="52.7" y="111.9">89</text>
<text x="78.6" y="113.9">60</text>
<text x="78.6" y="111.9">36</text>
<text x="78.6" y="108.1">34</text>
<text x="78.6" y="110">35</text>
<text x="78.6" y="115.8">61</text>
<text x="56" y="123.4">ALTERA EPM570T144</text>
<text x="19.3" y="127.8" transform="rotate(-90 19.3 127.8)">1</text>
<text x="32.8" y="127.8" transform="rotate(-90 32.8 127.8)">2</text>
</g>
<g font-size="1.9" fill="#000080">
<text x="55.2" y="7.4">U54B</text>
<text x="143.8" y="7.7">U54C</text>
<text x="240.7" y="8.7">U4</text>
<text x="245.2" y="9.5">LM1117-3.3</text>
<text x="217.4" y="17.2">C56</text>
<text x="217.4" y="19.5">10uF/6V</text>
<text x="263.7" y="19.1">C55</text>
<text x="263.7" y="21.5">10uF/6V</text>
<text x="252.1" y="28.8">J19</text>
<text x="216.2" y="34.6">R58</text>
<text x="223.9" y="31.7">R41</text>
<text x="216.2" y="36.5">10K</text>
<text x="223.9" y="39.6">10K</text>
<text x="216.2" y="46.1">R75</text>
<text x="216.2" y="50">10K</text>
<text x="241.3" y="50">HEADER 5x2/M</text>
<text x="57" y="75.3">U54A</text>
<text x="117.8" y="113.7">C54</text>
<text x="127.4" y="113.7">C38</text>
<text x="137.1" y="113.7">C39</text>
<text x="146.7" y="113.7">C40</text>
<text x="156.4" y="113.7">C44</text>
<text x="166" y="113.7">C45</text>
<text x="175.7" y="113.7">C46</text>
<text x="185.3" y="113.7">C48</text>
<text x="195" y="113.7">C52</text>
<text x="204.6" y="113.7">C53</text>
<text x="216.2" y="113.7">C60</text>
<text x="225.9" y="113.7">C61</text>
<text x="235.5" y="113.7">C62</text>
<text x="25.1" y="119.5">U5</text>
<text x="117.8" y="115.7">0.1uF</text>
<text x="127.4" y="115.7">0.1uF</text>
<text x="137.1" y="115.7">0.1uF</text>
<text x="146.7" y="115.7">0.1uF</text>
<text x="156.4" y="115.7">0.1uF</text>
<text x="166" y="115.7">0.1uF</text>
<text x="175.7" y="115.7">0.1uF</text>
<text x="185.3" y="115.7">0.1uF</text>
<text x="195" y="115.7">0.1uF</text>
<text x="204.6" y="115.7">0.1uF</text>
<text x="216.2" y="115.7">0.1uF</text>
<text x="225.9" y="115.7">0.1uF</text>
<text x="235.5" y="115.7">0.1uF</text>
<text x="21.3" y="123.4">50M TCXO</text>
</g>
<g font-size="1.9" fill="#004080">
<text x="56.2" y="12.3">IO_B1_1</text>
<text x="56.2" y="14.2">IO_B1_2</text>
<text x="56.2" y="16.2">IO_B1_3</text>
<text x="70.2" y="12.3">IO_B1_39</text>
<text x="70.2" y="14.2">IO_B1_40</text>
<text x="70.2" y="16.2">IO_B1_41</text>
<text x="143.8" y="16.3">IO_B2_75</text>
<text x="143.8" y="14.4">IO_B2_74</text>
<text x="143.8" y="12.5">IO_B2_73</text>
<text x="160.7" y="16.3">IO_B2_112</text>
<text x="160.7" y="14.4">IO_B2_111</text>
<text x="160.7" y="12.5">IO_B2_110</text>
<text x="240.4" y="14.4">VIN</text>
<text x="248.5" y="14.4">VOUT</text>
<text x="249.9" y="16.3">OUT</text>
<text x="56.2" y="18.1">IO_B1_4</text>
<text x="56.2" y="20">IO_B1_5</text>
<text x="56.2" y="21.9">IO_B1_6</text>
<text x="56.2" y="23.9">IO_B1_7</text>
<text x="70.2" y="18.1">IO_B1_42</text>
<text x="70.2" y="20">IO_B1_43</text>
<text x="70.2" y="21.9">IO_B1_44</text>
<text x="70.2" y="23.9">IO_B1_45</text>
<text x="143.8" y="22.1">IO_B2_78</text>
<text x="143.8" y="20.2">IO_B2_77</text>
<text x="143.8" y="18.3">IO_B2_76</text>
<text x="160.7" y="22.1">IO_B2_117</text>
<text x="160.7" y="20.2">IO_B2_114</text>
<text x="160.7" y="18.3">IO_B2_113</text>
<text x="248" y="18.3" transform="rotate(-90 248 18.3)">GND</text>
<text x="56.2" y="27.7">IO_B1_11</text>
<text x="56.2" y="29.7">IO_B1_12</text>
<text x="56.2" y="25.8">IO_B1_8</text>
<text x="70.2" y="25.8">IO_B1_48</text>
<text x="70.2" y="27.7">IO_B1_49</text>
<text x="70.2" y="29.7">IO_B1_50</text>
<text x="143.8" y="29.8">IO_B2_84</text>
<text x="143.8" y="27.9">IO_B2_81</text>
<text x="143.8" y="26">IO_B2_80</text>
<text x="143.8" y="24.1">IO_B2_79</text>
<text x="160.7" y="29.8">IO_B2_121</text>
<text x="160.7" y="27.9">IO_B2_120</text>
<text x="160.7" y="26">IO_B2_119</text>
<text x="160.7" y="24.1">IO_B2_118</text>
<text x="56.2" y="31.6">IO_B1_13</text>
<text x="56.2" y="33.5">IO_B1_14</text>
<text x="56.2" y="35.5">IO_B1_15</text>
<text x="70.2" y="31.6">IO_B1_51</text>
<text x="70.2" y="33.5">IO_B1_52</text>
<text x="70.2" y="35.5">IO_B1_53</text>
<text x="143.8" y="35.6">IO_B2_87</text>
<text x="143.8" y="33.7">IO_B2_86</text>
<text x="143.8" y="31.8">IO_B2_85</text>
<text x="160.7" y="35.6">IO_B2_124</text>
<text x="160.7" y="33.7">IO_B2_123</text>
<text x="160.7" y="31.8">IO_B2_122</text>
<text x="56.2" y="37.4">IO_B1_16</text>
<text x="56.2" y="39.3">IO_B1_21</text>
<text x="56.2" y="41.2">IO_B1_22</text>
<text x="70.2" y="37.4">IO_B1_55</text>
<text x="70.2" y="39.3">IO_B1_57</text>
<text x="70.2" y="41.2">IO_B1_58</text>
<text x="143.8" y="41.4">IO_B2_94</text>
<text x="143.8" y="39.5">IO_B2_93</text>
<text x="143.8" y="37.6">IO_B2_88</text>
<text x="160.7" y="41.4">IO_B2_129</text>
<text x="160.7" y="39.5">IO_B2_127</text>
<text x="160.7" y="37.6">IO_B2_125</text>
<text x="56.2" y="43.2">IO_B1_23</text>
<text x="56.2" y="45.1">IO_B1_24</text>
<text x="56.2" y="47">IO_B1_27</text>
<text x="70.2" y="43.2">IO_B1_59</text>
<text x="70.2" y="45.1">IO_B1_62</text>
<text x="70.2" y="47">IO_B1_63</text>
<text x="143.8" y="47.2">IO_B2_97</text>
<text x="143.8" y="45.3">IO_B2_96</text>
<text x="143.8" y="43.4">IO_B2_95</text>
<text x="160.7" y="47.2">IO_B2_132</text>
<text x="160.7" y="45.3">IO_B2_131</text>
<text x="160.7" y="43.4">IO_B2_130</text>
<text x="56.2" y="49">IO_B1_28</text>
<text x="56.2" y="50.9">IO_B1_29</text>
<text x="56.2" y="52.8">IO_B1_30</text>
<text x="70.2" y="49">IO_B1_66</text>
<text x="70.2" y="50.9">IO_B1_67</text>
<text x="70.2" y="52.8">IO_B1_68</text>
<text x="143.8" y="49.1">IO_B2_98</text>
<text x="143.8" y="53">IO_B2_102</text>
<text x="143.8" y="51.1">IO_B2_101</text>
<text x="160.7" y="53">IO_B2_137</text>
<text x="160.7" y="51.1">IO_B2_134</text>
<text x="160.7" y="49.1">IO_B2_133</text>
<text x="56.2" y="54.8">IO_B1_31</text>
<text x="56.2" y="56.7">IO_B1_32</text>
<text x="56.2" y="58.6">IO_B1_37</text>
<text x="70.2" y="54.8">IO_B1_69</text>
<text x="70.2" y="56.7">IO_B1_70</text>
<text x="70.2" y="58.6">IO_B1_71</text>
<text x="143.8" y="58.8">IO_B2_105</text>
<text x="143.8" y="56.9">IO_B2_104</text>
<text x="143.8" y="54.9">IO_B2_103</text>
<text x="160.7" y="58.8">IO_B2_140</text>
<text x="160.7" y="56.9">IO_B2_139</text>
<text x="160.7" y="54.9">IO_B2_138</text>
<text x="56.2" y="60.5">IO_B1_38</text>
<text x="70.2" y="60.5">IO_B1_72</text>
<text x="143.8" y="64.6">IO_B2_108</text>
<text x="143.8" y="62.7">IO_B2_107</text>
<text x="143.8" y="60.7">IO_B2_106</text>
<text x="160.7" y="64.6">IO_B2_143</text>
<text x="160.7" y="62.7">IO_B2_142</text>
<text x="160.7" y="60.7">IO_B2_141</text>
<text x="143.8" y="66.5">IO_B2_109</text>
<text x="160.7" y="66.5">IO_B2_144</text>
<text x="57" y="80.1">VCCIO1</text>
<text x="57" y="82">VCCIO1</text>
<text x="57" y="83.9">VCCIO1</text>
<text x="70" y="83.9">GNDIO</text>
<text x="70" y="80.1">GNDIO</text>
<text x="70" y="82">GNDIO</text>
<text x="57" y="85.9">VCCIO1</text>
<text x="57" y="89.7">VCCIO2</text>
<text x="70" y="87.8">GNDIO</text>
<text x="70" y="85.9">GNDIO</text>
<text x="70" y="89.7">GNDIO</text>
<text x="57" y="95.5">VCCIO2</text>
<text x="57" y="93.6">VCCIO2</text>
<text x="57" y="91.7">VCCIO2</text>
<text x="70" y="93.6">GNDIO</text>
<text x="70" y="91.7">GNDIO</text>
<text x="57" y="99.4">VCCINT</text>
<text x="57" y="101.3">VCCINT</text>
<text x="68.8" y="97.4">GNDINT</text>
<text x="68.8" y="99.4">GNDINT</text>
<text x="68.8" y="101.3">GNDINT</text>
<text x="57" y="103.2">VCCINT</text>
<text x="57" y="105.2">VCCINT</text>
<text x="68.8" y="103.2">GNDINT</text>
<text x="72.2" y="107.1">TMS</text>
<text x="57" y="109">GCLK0p</text>
<text x="57" y="111">GCLK1p</text>
<text x="57" y="112.9">GCLK2p</text>
<text x="72.2" y="112.9">TDO</text>
<text x="72.3" y="111">TCK</text>
<text x="73" y="109">TDI</text>
<text x="20.2" y="118.9" transform="rotate(-90 20.2 118.9)">VCC</text>
<text x="33.7" y="118.9" transform="rotate(-90 33.7 118.9)">OUT</text>
<text x="57" y="114.8">GCLK3p</text>
<text x="66.6" y="116.7">DEV_CLRn</text>
<text x="68.7" y="114.8">DEV_OE</text>
<text x="20.2" y="124.5" transform="rotate(-90 20.2 124.5)">VC</text>
<text x="33.7" y="124.5" transform="rotate(-90 33.7 124.5)">GND</text>
</g>
<g font-size="1.4">
<text x="30.9" y="1.4">A</text>
<text x="88.8" y="1.4">B</text>
<text x="146.7" y="1.4">C</text>
<text x="204.6" y="1.4">D</text>
<text x="262.6" y="1.4">E</text>
<text x=".5" y="26.1">4</text>
<text x="292" y="26.1">4</text>
<text x=".5" y="71.9">3</text>
<text x="292" y="71.9">3</text>
<text x=".5" y="117.8">2</text>
<text x="292" y="117.8">2</text>
<text x=".5" y="163.6">1</text>
<text x="292" y="163.6">1</text>
<text x="30.9" y="186.8">A</text>
<text x="88.8" y="186.8">B</text>
<text x="146.7" y="186.8">C</text>
<text x="204.6" y="186.8">D</text>
<text x="262.6" y="186.8">E</text>
</g>
</svg>
